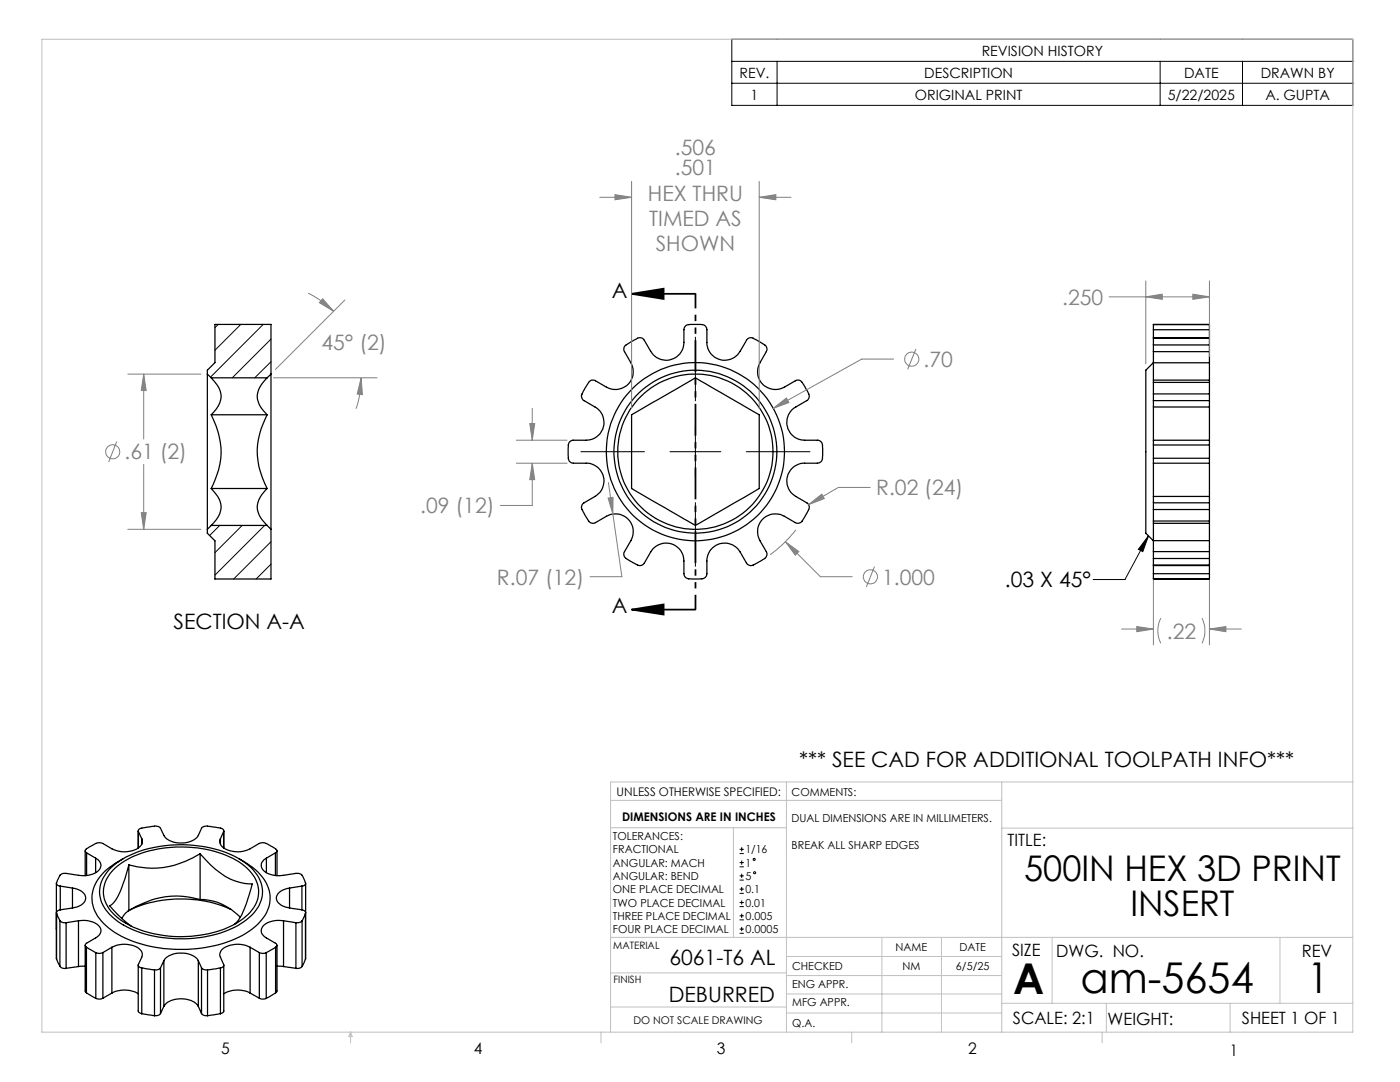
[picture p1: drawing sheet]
<svg xmlns="http://www.w3.org/2000/svg" width="279mm" height="216mm" viewBox="0 0 279 216" stroke-linecap="round" stroke-linejoin="round" font-family="sans-serif">
<g fill="none" stroke="#000" stroke-width=".25">
<path d="M41.4 74.6v31M41.4 74.6v-.7l1.5-1.5v-7.7h11.2v9.9M41.4 74.6l.8 .8M42.2 75.4a5.3 5.3 0 0 1 1.9 3.8 5.7 5.7 0 0 1-1.9 3.6M42.2 75.4h11.1M53.3 75.4a5.3 5.3 0 0 0-1.9 4.2l.6 1.6 1.3 1.6M54.1 74.6v31M54.1 74.6l-.8 .8M124.7 69.1l1.4-1a2.27 2.27 0 0 1 2.1-.6l.3 .2 1.4 2.4a3.6 3.6 0 0 0 3.9 1.7 3.6 3.6 0 0 0 2.7-3.5v-2.7a1.2 1.2 0 0 1 1.6-.9h.7a2.32 2.32 0 0 1 2.1 .5l.2 .6v2.5a3.6 3.6 0 0 0 2.6 3.5 3.6 3.6 0 0 0 4-1.7l1.4-2.4a1.05 1.05 0 0 1 1.5 0l1.2 .6a1.64 1.64 0 0 1 1.3 1.5l-1.6 3a3.6 3.6 0 0 0 .9 4 3.6 3.6 0 0 0 4.1 .5l2.4-1.4a1.23 1.23 0 0 1 1.5 1l.4 .5a2.27 2.27 0 0 1 .6 2.1l-.2 .3-2.4 1.4a3.6 3.6 0 0 0-1.6 4 3.6 3.6 0 0 0 3.4 2.6h2.7a1.27 1.27 0 0 1 .9 1.7v.6a2.32 2.32 0 0 1-.5 2.2l-.6 .1h-2.5a3.6 3.6 0 0 0-3.4 2.7 3.6 3.6 0 0 0 1.6 4l2.4 1.3a1.29 1.29 0 0 1-.1 1.8l-.3 .6a2.18 2.18 0 0 1-1.5 1.6l-.6-.1-2.2-1.3a3.6 3.6 0 0 0-4.3 .6 3.6 3.6 0 0 0-.5 4.3l1.3 2.3a1.27 1.27 0 0 1-1 1.6l-.5 .3a2.27 2.27 0 0 1-2.1 .6l-.4-.3-1.3-2.3a3.6 3.6 0 0 0-4-1.6 3.6 3.6 0 0 0-2.6 3.4l-.1 2.8a1.24 1.24 0 0 1-1.5 .8h-.7a2.24 2.24 0 0 1-2.1-.5l-.2-.5v-2.6a3.6 3.6 0 0 0-2.6-3.4 3.6 3.6 0 0 0-4 1.6l-1.4 2.4a1.24 1.24 0 0 1-1.9-.1l-.5-.3a2.18 2.18 0 0 1-1.6-1.5v-.4l1.4-2.3a3.6 3.6 0 0 0-.6-4.3 3.6 3.6 0 0 0-4.3-.6l-2.3 1.4a1.24 1.24 0 0 1-1.6-1l-.3-.6a2.4 2.4 0 0 1-.6-2.1l.2-.3 2.3-1.3a3.6 3.6 0 0 0 1.7-4 3.6 3.6 0 0 0-3.4-2.7h-2.8a1.03 1.03 0 0 1-.8-1.3v-1.3a1.74 1.74 0 0 1 .5-1.8l.3-.2h2.8a3.6 3.6 0 0 0 3.4-2.6 3.6 3.6 0 0 0-1.7-4l-2.3-1.4a1.33 1.33 0 0 1 .1-1.8l.3-.6a2.3 2.3 0 0 1 1.5-1.6l.4 .1 2.3 1.4a3.6 3.6 0 0 0 4.3-.6 3.6 3.6 0 0 0 .6-4.3l-1.4-2.4zM230.2 78.6v1.3M230.2 76.3v2.3M230.2 75.8v.5"/>
<path d="M230.2 72.4l-1.5 1.5v32.5l1.5 1.5M230.2 72.4v3.4M230.2 68.8v1.4M230.2 67.5v1.3M230.2 67.4v.1M230.2 64.8v1M230.2 64.8h11.2M230.2 75.8h11.2M230.2 67.4h11.2M230.2 78.6h11.2M230.2 79.9h11.2M230.2 76.3h11.2"/>
<path d="M230.2 65.8v1.6M230.2 70.2v2.2M230.2 79.9v1.3M230.2 72.4h11.2M230.2 68.8h11.2M230.2 70.2h11.2M230.2 67.5h11.2M230.2 65.8h11.2M241.4 78.6v1.3M241.4 76.3v2.3M241.4 75.8v.5M241.4 72.4v3.4"/>
<path d="M241.4 68.8v1.4M241.4 67.5v1.3M241.4 67.4v.1M241.4 64.8v1M241.4 65.8v1.6M241.4 70.2v2.2M241.4 79.9v1.3M42.2 97.5a5.3 5.3 0 0 1 1.9 3.8 5.7 5.7 0 0 1-1.9 3.5M42.2 82.8a14.7 14.7 0 0 1 0 14.7M42.2 97.5h11.1M42.2 82.8h11.1M53.3 97.5a5.3 5.3 0 0 0-1.9 4.1l.6 1.7 1.3 1.5"/>
<path d="M53.3 82.8a14.7 14.7 0 0 0 0 14.7M126 82.8l12.8-7.4 12.7 7.4v14.7l-12.7 7.3-9.2-5.2-3.6-2.1zM230.2 88.8v2.6M230.2 87.8v1M230.2 91.4v1M230.2 92.4v6.7M230.2 81.2v6.6M230.2 92.4h11.2M230.2 87.8h11.2M230.2 88.8h11.2M230.2 91.4h11.2M230.2 99.1h11.2"/>
<path d="M230.2 99.1v1.2M230.2 81.2h11.2M241.4 88.8v2.6M241.4 87.8v1M241.4 91.4v1M241.4 92.4v6.7M241.4 81.2v6.6M241.4 99.1v1.2M41.4 105.6v.8l1.5 1.5v7.6h11.2v-9.9M42.2 104.8l-.8 .8M42.2 104.8h11.1M53.3 104.8l.8 .8"/>
<path d="M230.2 100.3v1.4M230.2 101.7v2.3M230.2 104v.4M230.2 104.4v3.5M230.2 110.1v1.3M230.2 111.4v1.3M230.2 112.7v.2M230.2 114.5v1M230.2 115.5h11.2M230.2 104.4h11.2M230.2 112.9h11.2M230.2 100.3h11.2"/>
<path d="M230.2 101.7h11.2M230.2 104h11.2M230.2 107.9v2.2M230.2 112.9v1.6M230.2 107.9h11.2M230.2 110.1h11.2M230.2 111.4h11.2M230.2 112.7h11.2M230.2 114.5h11.2M241.4 100.3v1.4M241.4 101.7v2.3M241.4 104v.4"/>
<path d="M241.4 104.4v3.5M241.4 110.1v1.3M241.4 111.4v1.3M241.4 112.7v.2M241.4 114.5v1M241.4 107.9v2.2M241.4 112.9v1.6M11.3 176.2v15.2M12 176.8l2.5 .4M12 176.8v4.7M14.5 177.2a2.66 2.66 0 0 1 2.6 2 2.57 2.57 0 0 1-2.6 2M14.5 177.2v4"/>
<path d="M17 169.8v4.9M17.3 170.2l1.8 1M17.3 170.2v4.5M19.1 171.2a1.51 1.51 0 0 1 1 1.4 1.51 1.51 0 0 1-.9 1.5 5.3 5.3 0 0 1-3.5 .6l-2.5-.4a1.47 1.47 0 0 0-1.7 1.3l-.1 .2a.64 .64 0 0 0-.1 .7 .64 .64 0 0 0 .7 .3M19.1 171.2v2.9M21.8 173.5a19.5 19.5 0 0 1 13.1-4.9 22.7 22.7 0 0 1 14.2 3.7 6.7 6.7 0 0 1 3 7.4 11.4 11.4 0 0 1-7.5 6.2 25.9 25.9 0 0 1-19.3-1 9.3 9.3 0 0 1-5.3-5.8 6.1 6.1 0 0 1 1.8-5.6zM22.8 173.4a19.7 19.7 0 0 1 14-4.4 20.3 20.3 0 0 1 12 3.8 6.2 6.2 0 0 1 2.4 7.3 11.6 11.6 0 0 1-7.2 5.6 24.1 24.1 0 0 1-19.4-1.8 7.2 7.2 0 0 1-3.9-6.6 6.9 6.9 0 0 1 2.1-3.9zM24.6 171.3a12.3 12.3 0 0 0-5.5 5.1 6.8 6.8 0 0 0 2.1 8.3 21.8 21.8 0 0 0 13.3 4.7 25.1 25.1 0 0 0 15.8-4 7.8 7.8 0 0 0 3.6-6.6 9.2 9.2 0 0 0-5.2-6.9l-1.1-.6M25.7 172.6a23.3 23.3 0 0 1-2.9 7.4l-.9 .8 2.5 2.5 1.8 1.5M25.7 172.6v9.1M27.6 165.8v3.4M27.6 165.9a.59 .59 0 0 1 .7-.7l1.6-.2a1.96 1.96 0 0 1 2.1 .3l.7 1.4a4.4 4.4 0 0 0 5 1.3l1.6-.9 .9-1.8a1.87 1.87 0 0 1 2.2-.3l.6 .1a1.64 1.64 0 0 1 1.7 .6l-.1 .2"/>
<path d="M27.6 165.9l.7 1.5M27.6 165.9v3.3M28.3 167.4a1.69 1.69 0 0 1-1.3 2.1 5.5 5.5 0 0 1-4.7-.1l-1.8-1.1a2.12 2.12 0 0 0-2.3 .5 1.52 1.52 0 0 0-1.2 1l.3 .4M28.3 167.4v1.1M39.9 170.4a16.1 16.1 0 0 0 8 5.7l2.4 .3a21.1 21.1 0 0 1-3 7.5l-.6 .5M39.9 170.4a17.1 17.1 0 0 1-14.2 2.2M39.9 179.5a16.5 16.5 0 0 0-12.7 1.4l-1.5 .8M39.9 179.5a10.7 10.7 0 0 1 8.1 3.5M39.9 170.4v9.1M44 167.4a1.69 1.69 0 0 0 1.3 2.1 5.5 5.5 0 0 0 4.6-.1l1.8-1.1a2.1 2.1 0 0 1 2.4 .5 1.37 1.37 0 0 1 1.1 1.1l-.2 .3M44 167.4v1.1M44.6 165.9l-.6 1.5"/>
<path d="M44.6 165.9v3.3M44.7 165.8v3.4M53.2 171.2a1.58 1.58 0 0 0-1.1 1.6 1.58 1.58 0 0 0 1.3 1.5 5.5 5.5 0 0 0 3.2 .4l2.5-.4a1.35 1.35 0 0 1 1.6 1.1 .94 .94 0 0 1 0 1.3l-.4 .1M53.2 171.2v2.9M55 170.2l-1.8 1M55 170.2v4.5M55.3 169.8v4.9M57.8 177.2a2.75 2.75 0 0 0-2.7 2 2.67 2.67 0 0 0 2.7 2M57.8 177.2v4M60.3 176.8l-2.5 .4M60.3 176.8v4.7M61 176.2v15.2"/>
<path d="M11.3 191.2v.2M11.3 191.4l.7 1.4M12 183.7a1.41 1.41 0 0 0 1.2 .4M12 192.8a1.19 1.19 0 0 0 1.2 .4M12 183.7v9.1M12 181.5a.72 .72 0 0 0-.7 .5 .72 .72 0 0 0 .2 .8l.5 .9M13.2 184.1v9.1M14.5 181.2l-2.5 .3M15.7 183.7a4.7 4.7 0 0 1 4.2 1.2 1.49 1.49 0 0 1-.8 2.2l-1.8 1.1a.44 .44 0 0 0-.3 .4 .44 .44 0 0 0 .3 .4M15.7 183.7l-2.5 .4M15.7 183.7v9.2M15.7 192.9l-2.5 .3"/>
<path d="M17 188.6v9.2l.3 .3M17 192.8l-1.3 .1M17.3 189l1.8 1.1M17.3 198.1l1.8 1.1M17.3 189v9.1M19.1 190.1a1.5 1.5 0 0 0 1.4 0M19.1 190.1v9.1M20.5 199.2a1.65 1.65 0 0 1-1.4 0M20.5 190.1v9.1M22.3 189a5.2 5.2 0 0 1 5.7 .6l.4 .7v.5l-.8 1.6a.64 .64 0 0 0 .7 .7M22.3 198.2a5.5 5.5 0 0 1 5.3 .1M22.3 189l-1.8 1.1"/>
<path d="M22.3 189v9.2M22.3 198.2l-1.8 1M25.7 181.7l-.9 .8-.5 .8M27.6 192.6v9.2l.7 .5M28.3 193.1l2.5 .4M28.3 193.1v9.2M30.8 193.5v9.2M32 193.1a1.2 1.2 0 0 1-1.2 .4M32 193.1v9.1M32.7 191.7a4.4 4.4 0 0 1 5-1.3l1.1 .5 .8 .8M32.7 191.7l-.7 1.4M32.7 191.7v9.1"/>
<path d="M39.6 191.7l.6 1.4M39.6 191.7v9.1M40.2 193.1a1.2 1.2 0 0 0 1.2 .4M40.2 193.1v9.1M41.4 193.5v9.2M44 193.1l-2.6 .4M44 193.1v9.2M44.7 192.6v9.2l-.1 .2-.6 .3M46.1 181.5a24.7 24.7 0 0 0-20.6 .3M49.9 189a5.2 5.2 0 0 0-5.7 .6l-.3 .7v.5l.7 1.6a.59 .59 0 0 1-.6 .7M49.9 198.2a5.5 5.5 0 0 0-5.2 .1M49.9 189l1.9 1.1"/>
<path d="M49.9 189v9.2M49.9 198.2l1.9 1M51.8 190.1a1.43 1.43 0 0 0 1.3 0M51.8 199.2a1.57 1.57 0 0 0 1.3 0M51.8 190.1v9.1M53.1 190.1v9.1M55 189l-1.9 1.1M55 198.1l-1.9 1.1M55 189v9.1M55.3 188.6v9.1l-.3 .4M55.3 192.8l1.3 .1M56.6 183.7a4.3 4.3 0 0 0-4.3 1.4 1.45 1.45 0 0 0 .9 2l1.8 1.1a.42 .42 0 0 1 .3 .4 .42 .42 0 0 1-.3 .4"/>
<path d="M56.6 183.7l2.5 .4M56.6 183.7v9.2M56.6 192.9l2.5 .3M57.8 181.2l2.5 .3M59.1 184.1v9.1M60.3 181.5a.64 .64 0 0 1 .7 .7M60.3 183.7a1.41 1.41 0 0 1-1.2 .4M60.3 192.8a1.19 1.19 0 0 1-1.2 .4M60.3 183.7v9.1M61 182.2l-.7 1.5M61 191.4l-.7 1.4M61 182.2v9.2"/>
<path d="M28.3 202.3l2.5 .4M32 202.2a1.2 1.2 0 0 1-1.2 .5M32.7 200.8a4.5 4.5 0 0 1 5-1.3l1.1 .5 .8 .8M32.7 200.8l-.7 1.4M39.6 200.8l.6 1.4M40.2 202.2a1.2 1.2 0 0 0 1.2 .5M44 202.3l-2.6 .4"/>
<circle cx="138.8" cy="90.1" r="15.5"/>
<circle cx="138.8" cy="90.1" r="17.8"/>
<circle cx="138.8" cy="90.1" r="16.3"/>
</g>
<g fill="none" stroke="#000" stroke-width=".2">
<path d="M146 7.8h124v13.2h-124zM146 12.2h124M146 16.6h124M155.1 12.2v8.8M231.5 12.2v8.8M248 12.2v8.8M43.6 64.7l-.7 .7M48 64.7l-5.1 5.2M52.5 64.7l-10.5 10.5M54.1 67.7l-7.7 7.7M54.1 72.2l-3.3 3.2M138.8 67.3v12.7"/>
<path d="M115.9 90.1h12.7M133.7 90.1h10.2M138.8 85.1v10.1M148.9 90.1h12.7M43.9 104.8l-2.1 2.1M48.3 104.8l-5.4 5.5M52.8 104.8l-9.9 10M54.1 108.1l-7.5 7.4M54.1 112.6l-3 2.9M138.8 100.3v12.7M229.2 106.9l-1.1 3.2-.9-.5zM229.2 106.9l-4.7 8.7h-6.3"/>
<path d="M147.6 170.3h.8M147.6 169.5h.8M147.6 173h.8M147.6 172.1h.8M147.6 175.6h.8M147.6 174.8h.8M147.6 178.3h.8M147.6 177.4h.8M148 169.1v.8M148 171.7v.8M148 174.3v.9M148 177v.8"/>
<path d="M148 179.7v.8M147.6 180.9h.8M147.6 180.1h.8M147.6 183.6h.8M147.6 182.7h.8M147.6 186.2h.8M147.6 185.4h.8M148 182.3v.9M148 185v.8"/>
<circle cx="150.5" cy="171.5" r=".21"/>
<circle cx="150.6" cy="174.2" r=".21"/>
</g>
<g fill="none" stroke="#808080" stroke-width=".2">
<path d="M119.7 39.4h6.3M122.7 38.8l3.3 .6-3.3 .5zM126 36.2v45.3M151.5 36.2v45.3M151.5 39.4h6.4M151.5 39.4l3.3-.6v1.1zM61.5 58.5a19.8 19.8 0 0 1 5.1 3.6M64.4 59.6l2.2 2.5-2.9-1.7zM68.8 59.9l-13.8 13.8M221.4 59.2h20M228.7 56.1v16.5M228.7 59.2l3.3-.5v1z"/>
<path d="M238.1 58.7l3.3 .5-3.3 .5zM241.4 56.1v15M25.5 74.6h14.6M28.7 74.6v13M28.7 74.6l.5 3.3h-1zM54.6 75.4h20.6M72.1 75.4l.2 3.3-1-.1zM72.1 75.4a18.3 18.3 0 0 1-1.1 6.2M178.3 71.6h-6.3l-17.7 9.9M182.8 69.6l-1.6 4.1M23.3 88.1l-1.6 4.1M28.7 92.7v12.9"/>
<path d="M103 87.8h10.2M103 92.4h10.2M105.7 84.5h1l-.5 3.3zM106.2 92.4v8.5h-6.3M106.2 81.5v6.3M106.2 92.4l.5 3.3h-1zM121.4 99.4l.9-.2v3.4zM121.4 96.3l.9 6.3M154.3 81.5l2.7-2.1 .4 .9zM173.7 97.3h-6.4l-5.9 3.4M25.5 105.6h14.6M28.2 102.3h1l-.5 3.3z"/>
<path d="M122.3 102.6l1.8 12.5h-6.3M156.7 108.1l7 7h6.4M156.7 108.1l2.7 2-.7 .7zM158.8 105.7l-.4 .6a25.9 25.9 0 0 1-4.7 4.4M161.4 100.7l2.6-2.1 .5 .9zM174.5 113.1l-1.6 4M230.2 115.7v13M241.4 115.7v13M223.8 125.5h6.4M226.9 125l3.3 .5-3.3 .5zM231.7 123.3a5.6 5.6 0 0 0 0 5.1M239.9 123.3a5.9 5.9 0 0 1 0 5.1"/>
<path d="M241.4 125.5h6.3M241.4 125.5l3.3-.5v1z"/>
<circle cx="182" cy="71.7" r="1.41"/>
<circle cx="22.5" cy="90.1" r="1.41"/>
<circle cx="173.7" cy="115.1" r="1.42"/>
</g>
<path d="M126.1 58.6l6.3-1v2.1zM126.1 58.6h12.7M126.1 121.6l6.3-1v2zM126.1 121.6h12.7" fill="none" stroke="#000" stroke-width=".35"/>
<path d="M138.8 58.6v63" fill="none" stroke="#000" stroke-width=".35" stroke-dasharray="6.3 1.3 1.3 1.3 1.3 1.3" stroke-dashoffset="3.4" stroke-linecap="butt"/>
<g fill="none" stroke="#c0c0c0" stroke-width=".2">
<path d="M8.4 7.8h261.6v198.2h-261.6zM121.8 159.7h78.1M157 156v49.9M199.9 156v50M270 156h-148.2v49.9M121.8 165.2h35.2M146.4 165.2v21.8M199.9 165.2h70.1M121.8 187h148.2M121.8 194.1h35.2M157 194.7h42.9M157 190.9h42.9"/>
<path d="M157 198.3h42.9M176 187v19M187.9 187v19M210 187v13.2M255.4 187v13.2M70 206v2.1M70 206l.3 .8h-.7zM119.9 206v2.1M121.8 200.9h35.2M157 202.1h42.9M170 206v2.1M199.9 200.2h70.1"/>
<path d="M220 206v2.1M220.8 200.2v5.8M245.5 200.2v5.8"/>
</g>
<g fill="#000">
<path d="M229.2 106.9l-1.1 3.2-.9-.5z"/>
<path d="M126.1 58.6l6.3-1v2.1zM126.1 121.6l6.3-1v2z"/>
</g>
<path d="M156.7 108.1l2 2.7 .7-.7zM121.4 99.4l.9 3.2v-3.4zM161.4 100.7l3.1-1.2-.5-.9zM154.3 81.5l3.1-1.2-.4-.9zM122.7 38.8l3.3 .6-3.3 .5zM151.5 39.4l3.3-.6v1.1zM105.7 84.5h1l-.5 3.3zM106.2 92.4l.5 3.3h-1zM228.7 59.2l3.3-.5v1zM238.1 58.7l3.3 .5-3.3 .5zM226.9 125l3.3 .5-3.3 .5zM241.4 125.5l3.3-.5v1zM28.7 74.6l.5 3.3h-1zM28.2 102.3h1l-.5 3.3zM72.1 75.4l.2 3.3-1-.1zM64.4 59.6l2.2 2.5-2.9-1.7z" fill="#808080"/>
<g font-size="8.5">
<text x="202.2" y="198.3">A</text>
<text x="215.6" y="198.1">am-5654</text>
<text x="260.9" y="198.1">1</text>
</g>
<g font-size="7.1">
<text x="204.4" y="175.8">500IN HEX 3D PRINT</text>
<text x="225.6" y="182.8">INSERT</text>
</g>
<g font-size="4.2" fill="#808080">
<text x="134.7" y="30.9">.506</text>
<text x="134.7" y="35">.501</text>
<text x="129.3" y="40">HEX THRU</text>
<text x="129.6" y="45.1">TIMED AS</text>
<text x="130.9" y="50.1">SHOWN</text>
<text x="212" y="60.8">.250</text>
<text x="64.2" y="69.8">45° (2)</text>
<text x="184.3" y="73.2">.70</text>
<text x="24.8" y="91.7">.61 (2)</text>
<text x="174.9" y="98.9">R.02 (24)</text>
<text x="83.9" y="102.5">.09 (12)</text>
<text x="99.2" y="116.7">R.07 (12)</text>
<text x="176.1" y="116.6">1.000</text>
<text x="232.9" y="127.4">.22</text>
</g>
<g font-size="4.2">
<text x="122.1" y="59.4">A</text>
<text x="200.6" y="117.2">.03 X 45°</text>
<text x="34.6" y="125.4">SECTION A-A</text>
<text x="122.1" y="122.4">A</text>
<text x="159.5" y="153">*** SEE CAD FOR ADDITIONAL TOOLPATH INFO***</text>
<text x="133.6" y="192.6">6061-T6 AL</text>
<text x="133.5" y="199.8">DEBURRED</text>
</g>
<g font-size="3.4">
<text x="201.1" y="168.8">TITLE:</text>
<text x="202" y="190.8">SIZE</text>
<text x="210.8" y="190.9">DWG. NO.</text>
<text x="259.8" y="191">REV</text>
<text x="202.1" y="204.4">SCALE: 2:1</text>
<text x="221" y="204.5">WEIGHT:</text>
<text x="247.8" y="204.4">SHEET 1 OF 1</text>
</g>
<g font-size="3.2">
<text x="44.2" y="210.4">5</text>
<text x="94.6" y="210.3">4</text>
<text x="143.1" y="210.4">3</text>
<text x="193.2" y="210.3">2</text>
<text x="245.4" y="210.6">1</text>
</g>
<g font-size="2.8">
<text x="195.9" y="11.1">REVISION HISTORY</text>
<text x="147.6" y="15.5">REV.</text>
<text x="184.5" y="15.5">DESCRIPTION</text>
<text x="236.3" y="15.5">DATE</text>
<text x="251.6" y="15.5">DRAWN BY</text>
<text x="149.8" y="19.9">1</text>
<text x="182.6" y="19.9">ORIGINAL PRINT</text>
<text x="233.1" y="19.9">5/22/2025</text>
<text x="252.5" y="19.9">A. GUPTA</text>
</g>
<g font-size="2.4">
<text x="123.1" y="158.9">UNLESS OTHERWISE SPECIFIED:</text>
<text x="124.1" y="163.8">DIMENSIONS ARE IN INCHES</text>
</g>
<g font-size="2.2">
<text x="158" y="158.8">COMMENTS:</text>
<text x="122.3" y="167.6">TOLERANCES:</text>
<text x="158" y="164.1">DUAL DIMENSIONS ARE IN MILLIMETERS.</text>
<text x="122.3" y="170.3">FRACTIONAL</text>
<text x="122.3" y="172.9">ANGULAR: MACH</text>
<text x="148.8" y="170.3">1/16</text>
<text x="148.8" y="172.9">1</text>
<text x="158" y="169.4">BREAK ALL SHARP EDGES</text>
<text x="122.3" y="175.6">ANGULAR: BEND</text>
<text x="122.3" y="178.2">ONE PLACE DECIMAL</text>
<text x="148.8" y="175.6">5</text>
<text x="148.8" y="178.2">0.1</text>
<text x="122.3" y="180.9">TWO PLACE DECIMAL</text>
<text x="122.3" y="183.5">THREE PLACE DECIMAL</text>
<text x="148.8" y="180.9">0.01</text>
<text x="148.8" y="183.5">0.005</text>
<text x="122.3" y="186.2">FOUR PLACE DECIMAL</text>
<text x="148.8" y="186.2">0.0005</text>
<text x="178.7" y="189.7">NAME</text>
<text x="191.5" y="189.7">DATE</text>
<text x="158.1" y="197.2">ENG APPR.</text>
<text x="158.1" y="193.5">CHECKED</text>
<text x="180.1" y="193.5">NM</text>
<text x="190.8" y="193.5">6/5/25</text>
<text x="158.1" y="200.8">MFG APPR.</text>
<text x="158.1" y="204.9">Q.A.</text>
</g>
<text font-size="2.1" x="126.4" y="204.3">DO NOT SCALE DRAWING</text>
<g font-size="2">
<text x="122.4" y="189.4">MATERIAL</text>
<text x="122.4" y="196.2">FINISH</text>
</g>
</svg>
